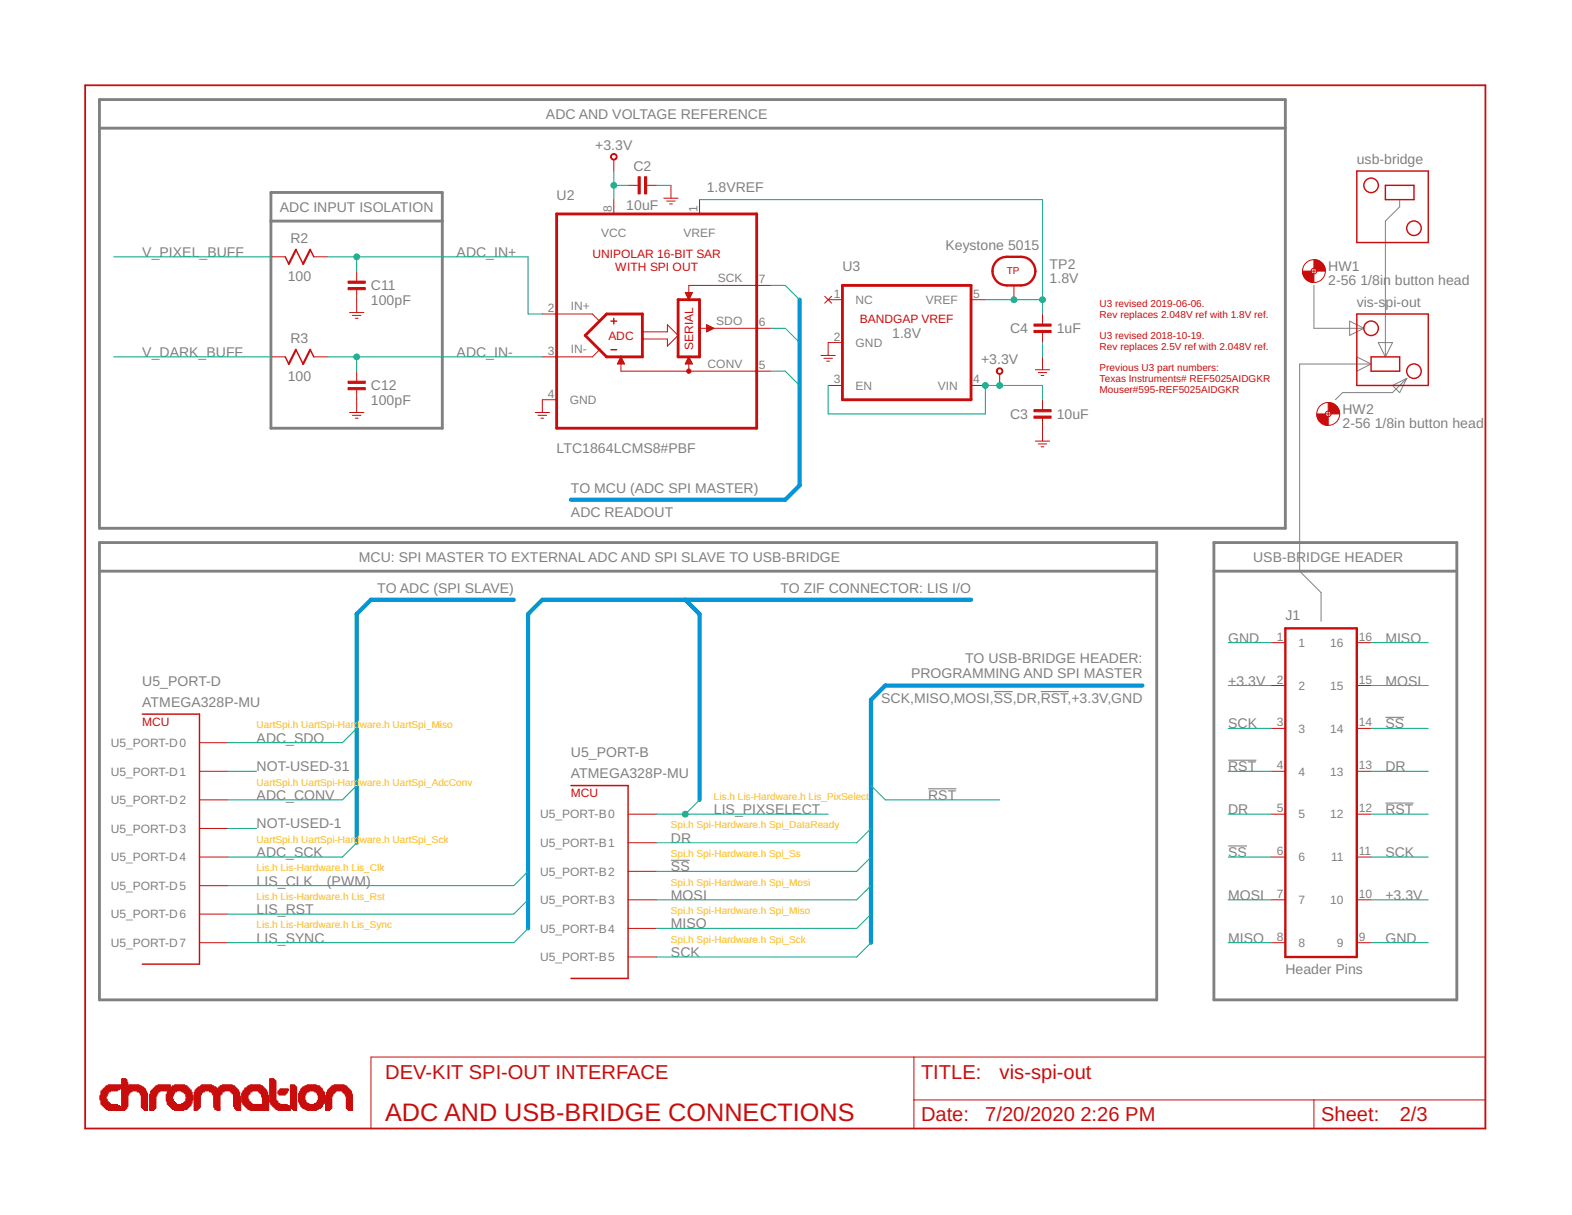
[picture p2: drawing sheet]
<svg xmlns="http://www.w3.org/2000/svg" width="279mm" height="216mm" viewBox="0 0 279 216" stroke-linecap="round" stroke-linejoin="round" font-family="sans-serif">
<path d="M17.7 17.7h210.8v76.2h-210.8zM17.7 22.8h210.8M48.2 34.2h30.4v41.9h-30.4zM48.2 39.3h30.4M17.7 96.4h187.9v81.3h-187.9zM215.8 96.4h43.1v81.3h-43.1zM17.7 101.5h187.9M215.8 101.5h43.1" fill="none" stroke="#808080" stroke-width=".51"/>
<path d="M248.8 35.5v1.2l-2.6 2.6v24.1M233.5 50.7v7.6h8.9M239.9 57.1l2.5 1.2-2.5 1.3zM241.2 63.4l2.5 1.3-2.5 1.3zM243.7 64.7h-12.7v36.8l3.8 3.8v5.1M245 60.9h2.5l-1.3 2.5zM247.5 68.5l2.5-1.3-1.2 2.6zM250 67.2l-2.5 2.6h-8.9l-1.3 1.2" fill="none" stroke="#808080" stroke-width=".18"/>
<path d="M176.6 122.9h3.4M185 122.9h5M218.3 135.1h5M246.2 127.5h3.4M119.3 152.9h3.3M165 140.2h5M218.3 150.3h3.3M246.2 142.7h5" fill="none" stroke="#808080" stroke-width=".19"/>
<path d="M15.1 15.2h248.9v185.3h-248.9z" fill="none" stroke="#c90d0c" stroke-width=".32"/>
<g fill="none" stroke="#c90d0c" stroke-width=".18">
<path d="M109.1 28.4v2M109.1 35.5v2.5M111.6 32.9h1.8M114.9 32.9h1.8M118 35.2h2.5M118.5 35.7h1.5M119 36.2h.5M119.3 32.9v2.3M124.3 35.5v2.5M48.2 45.6h2.5M55.8 45.6h2.5M62.1 55.5h2.6"/>
<path d="M62.6 56h1.6M63.1 56.6h.5M63.4 48.2v1.8M63.4 51.5v4M96.4 55.8h8.9l1.3 1.3M114.2 59h4.4v-1.3l1.9 1.9-1.9 1.9v-1.3h-4.4M121.8 52h1.3l-.7 1.3zM121.8 52h1.2M121.9 52.2h1.1M122 52.3h.9M122 52.4h.9M122.1 52.5h.7"/>
<path d="M122.1 52.7h.6M122.2 52.8h.5M122.3 52.9h.3M122.3 53h.2M122.4 53.1h.1M124.3 58.3h12.7M125.6 57.7l1.3 .6-1.3 .7zM125.6 58.9h.1M125.6 58.8h.3M125.6 58.7h.6M125.6 58.6h.8M125.6 58.4h1"/>
<path d="M125.6 58.2h1M125.6 58.1h.8M125.6 58h.6M125.6 57.8h.3M125.6 57.7h.1M137 50.7h-14.6v2.6M146.6 52.6l1.2 1.3M147.2 53.3h2.5M147.8 52.6l-1.2 1.3M172.6 53.3h2.5M180.2 50.7v2.6M185.3 55.8v1.8"/>
<path d="M185.3 59.1v1.8M233 48.2h1M233.5 47.7v1M48.2 63.4h2.5M55.8 63.4h2.5M62.1 73.3h2.6M62.6 73.8h1.6M63.1 74.3h.5M63.4 66v1.7M63.4 69.3v4M95.1 73.3h2.6M95.6 73.8h1.6"/>
<path d="M96.1 74.3h.5M98.9 71h-2.5v2.3M106.6 62.1l-1.3 1.3h-8.9M109.8 64.6h1.2M109.8 64.5h1.1M109.9 64.4h.9M109.9 64.2h.9M110 64.1h.7M110.1 64h.6M110.1 63.9h.5M110.2 63.8h.3M110.3 63.6h.2"/>
<path d="M110.3 63.5h.1M110.4 63.4v2.6h26.6M110.4 63.4l.6 1.3h-1.3zM121.8 64.6h1.2M121.9 64.5h1.1M122 64.4h.9M122 64.2h.9M122.1 64.1h.7M122.1 64h.6M122.2 63.9h.5M122.3 63.8h.3M122.3 63.6h.2"/>
<path d="M122.4 63.5h.1M122.4 64.7v1.3M122.4 63.4l.7 1.3h-1.3zM145.9 63.2h2.6M146.4 63.7h1.6M146.9 64.2h.5M147.2 68.5h2.5M149.7 60.9h-2.5v2.3M172.6 68.5h2.5M177.7 66.5v2M184 78.4h2.5M184 65.7h2.5"/>
<path d="M184.5 78.9h1.5M184.5 66.2h1.5M185 79.4h.5M185 66.7h.5M185.3 63.4v2.3M185.3 71v1.8M185.3 74.3v4.1M235.6 73.6h1M236.1 73v1.1M225.9 114.2h2.6M241.2 114.2h2.5M35.5 132h5"/>
<path d="M35.5 137.1h5M225.9 137.1h2.6M225.9 121.8h2.6M225.9 129.4h2.6M241.2 137.1h2.5M241.2 121.8h2.5M241.2 129.4h2.5M35.5 142.1h5M35.5 147.2h5M35.5 152.3h5M35.5 157.4h5M111.6 144.7h5.1"/>
<path d="M111.6 149.8h5.1M111.6 154.8h5.1M111.6 159.9h5.1M225.9 152.3h2.6M225.9 144.7h2.6M225.9 159.9h2.6M241.2 152.3h2.5M241.2 144.7h2.5M241.2 159.9h2.5M35.5 162.4h5M35.5 167.5h5M111.6 165h5.1"/>
<path d="M111.6 170.1h5.1M225.9 167.5h2.6M241.2 167.5h2.5M162.4 187.8v12.7h101.6v-12.7h-198.1v12.7M162.4 195.5h101.6M233.5 195.5v5"/>
<circle cx="233.5" cy="48.2" r="2.03"/>
<circle cx="233.5" cy="48.2" r=".51"/>
<circle cx="236.1" cy="73.6" r="2.03"/>
<circle cx="236.1" cy="73.6" r=".51"/>
</g>
<g fill="#c90d0c" stroke="#c90d0c" stroke-width=".18">
<path d="M19.2 197.2h3v.1h-3z"/>
<path d="M25.7 197.2h.5v.1h-.5z"/>
<path d="M26.6 197.2h.7v.1h-.7z"/>
<path d="M31 197.2h1.7v.1h-1.7z"/>
<path d="M34.5 197.2h.6v.1h-.6z"/>
<path d="M38.5 197.2h.6v.1h-.6z"/>
<path d="M42.1 197.2h.7v.1h-.7z"/>
<path d="M44.4 197.2h3.4v.1h-3.4z"/>
<path d="M49.4 197.2h2.2v.1h-2.2z"/>
<path d="M52.2 197.2h.5v.1h-.5z"/>
<path d="M54.6 197.2h1.6v.1h-1.6z"/>
<path d="M57.9 197.2h.7v.1h-.7z"/>
<path d="M61.9 197.2h.8v.1h-.8z"/>
<path d="M18.9 197h3.5v.2h-3.5z"/>
<path d="M25.5 197h.7v.2h-.7z"/>
<path d="M26.6 197h.9v.2h-.9z"/>
<path d="M30.6 197h2.6v.2h-2.6z"/>
<path d="M34.5 197h.7v.2h-.7z"/>
<path d="M38.2 197h.9v.2h-.9z"/>
<path d="M41.9 197h.9v.2h-.9z"/>
<path d="M44.1 197h3.7v.2h-3.7z"/>
<path d="M49 197h2.6v.2h-2.6z"/>
<path d="M52 197h.7v.2h-.7z"/>
<path d="M54.2 197h2.4v.2h-2.4z"/>
<path d="M57.9 197h.9v.2h-.9z"/>
<path d="M61.7 197h1v.2h-1z"/>
<path d="M18.7 196.8h2.7v.2h-2.7z"/>
<path d="M21.6 196.8h1v.2h-1z"/>
<path d="M25.3 196.8h.9v.2h-.9z"/>
<path d="M26.6 196.8h1.1v.2h-1.1z"/>
<path d="M30.5 196.8h2.9v.2h-2.9z"/>
<path d="M34.5 196.8h.9v.2h-.9z"/>
<path d="M38.2 196.8h.9v.2h-.9z"/>
<path d="M41.7 196.8h1.1v.2h-1.1z"/>
<path d="M43.9 196.8h3.9v.2h-3.9z"/>
<path d="M48.9 196.8h2.7v.2h-2.7z"/>
<path d="M51.8 196.8h.9v.2h-.9z"/>
<path d="M53.8 196.8h3.2v.2h-3.2z"/>
<path d="M57.9 196.8h1.1v.2h-1.1z"/>
<path d="M61.6 196.8h1.1v.2h-1.1z"/>
<path d="M18.5 196.6h3v.2h-3z"/>
<path d="M21.6 196.6h1v.2h-1z"/>
<path d="M25.1 196.6h1.1v.2h-1.1z"/>
<path d="M26.6 196.6h1.1v.2h-1.1z"/>
<path d="M30.3 196.6h3.3v.2h-3.3z"/>
<path d="M34.5 196.6h1.1v.2h-1.1z"/>
<path d="M38 196.6h1.1v.2h-1.1z"/>
<path d="M41.7 196.6h1.1v.2h-1.1z"/>
<path d="M43.7 196.6h4.1v.2h-4.1z"/>
<path d="M48.7 196.6h4v.2h-4z"/>
<path d="M53.6 196.6h3.5v.2h-3.5z"/>
<path d="M57.9 196.6h1.1v.2h-1.1z"/>
<path d="M61.6 196.6h1.1v.2h-1.1z"/>
<path d="M18.3 196.4h3v.2h-3z"/>
<path d="M21.6 196.4h1.1v.2h-1.1z"/>
<path d="M25.1 196.4h1.1v.2h-1.1z"/>
<path d="M26.6 196.4h1.1v.2h-1.1z"/>
<path d="M30.1 196.4h3.7v.2h-3.7z"/>
<path d="M34.5 196.4h1.1v.2h-1.1z"/>
<path d="M38 196.4h1.1v.2h-1.1z"/>
<path d="M41.5 196.4h1.3v.2h-1.3z"/>
<path d="M43.5 196.4h4.3v.2h-4.3z"/>
<path d="M48.5 196.4h2.9v.2h-2.9z"/>
<path d="M51.6 196.4h1.1v.2h-1.1z"/>
<path d="M53.5 196.4h3.8v.2h-3.8z"/>
<path d="M57.9 196.4h1.1v.2h-1.1z"/>
<path d="M61.6 196.4h1.1v.2h-1.1z"/>
<path d="M18.1 196.3h2.8v.1h-2.8z"/>
<path d="M21.6 196.3h1.1v.1h-1.1z"/>
<path d="M25.1 196.3h1.1v.1h-1.1z"/>
<path d="M26.6 196.3h1.1v.1h-1.1z"/>
<path d="M29.9 196.3h4.1v.1h-4.1z"/>
<path d="M34.5 196.3h1.1v.1h-1.1z"/>
<path d="M38 196.3h1.1v.1h-1.1z"/>
<path d="M41.5 196.3h1.3v.1h-1.3z"/>
<path d="M43.3 196.3h4.5v.1h-4.5z"/>
<path d="M48.3 196.3h2.8v.1h-2.8z"/>
<path d="M51.6 196.3h1.1v.1h-1.1z"/>
<path d="M53.5 196.3h3.8v.1h-3.8z"/>
<path d="M57.9 196.3h1.1v.1h-1.1z"/>
<path d="M61.6 196.3h1.1v.1h-1.1z"/>
<path d="M17.9 196.1h1.7v.1h-1.7z"/>
<path d="M21.6 196.1h1.1v.1h-1.1z"/>
<path d="M25.1 196.1h1.1v.1h-1.1z"/>
<path d="M26.6 196.1h1.1v.1h-1.1z"/>
<path d="M29.7 196.1h1.7v.1h-1.7z"/>
<path d="M32.3 196.1h1.7v.1h-1.7z"/>
<path d="M34.5 196.1h1.1v.1h-1.1z"/>
<path d="M38 196.1h1.1v.1h-1.1z"/>
<path d="M41.5 196.1h1.3v.1h-1.3z"/>
<path d="M43.2 196.1h1.6v.1h-1.6z"/>
<path d="M46.7 196.1h1.1v.1h-1.1z"/>
<path d="M48.1 196.1h1.7v.1h-1.7z"/>
<path d="M51.6 196.1h1.1v.1h-1.1z"/>
<path d="M53.3 196.1h1.6v.1h-1.6z"/>
<path d="M55.9 196.1h1.6v.1h-1.6z"/>
<path d="M57.9 196.1h1.1v.1h-1.1z"/>
<path d="M61.6 196.1h1.1v.1h-1.1z"/>
<path d="M17.9 195.9h1.5v.1h-1.5z"/>
<path d="M21.6 195.9h1.1v.1h-1.1z"/>
<path d="M25.1 195.9h1.1v.1h-1.1z"/>
<path d="M26.6 195.9h1.1v.1h-1.1z"/>
<path d="M29.7 195.9h1.5v.1h-1.5z"/>
<path d="M32.7 195.9h1.4v.1h-1.4z"/>
<path d="M34.5 195.9h1.1v.1h-1.1z"/>
<path d="M38 195.9h1.1v.1h-1.1z"/>
<path d="M41.5 195.9h1.3v.1h-1.3z"/>
<path d="M43.1 195.9h1.5v.1h-1.5z"/>
<path d="M46.7 195.9h1.1v.1h-1.1z"/>
<path d="M48.1 195.9h1.3v.1h-1.3z"/>
<path d="M51.6 195.9h1.1v.1h-1.1z"/>
<path d="M53.3 195.9h1.2v.1h-1.2z"/>
<path d="M56.2 195.9h1.5v.1h-1.5z"/>
<path d="M57.9 195.9h1.1v.1h-1.1z"/>
<path d="M61.6 195.9h1.1v.1h-1.1z"/>
<path d="M17.9 195.7h1.3v.2h-1.3z"/>
<path d="M21.6 195.7h1.1v.2h-1.1z"/>
<path d="M25.1 195.7h1.1v.2h-1.1z"/>
<path d="M26.6 195.7h1.1v.2h-1.1z"/>
<path d="M29.7 195.7h1.3v.2h-1.3z"/>
<path d="M32.9 195.7h1.2v.2h-1.2z"/>
<path d="M34.5 195.7h1.1v.2h-1.1z"/>
<path d="M38 195.7h1.1v.2h-1.1z"/>
<path d="M41.5 195.7h1.3v.2h-1.3z"/>
<path d="M43 195.7h1.4v.2h-1.4z"/>
<path d="M46.7 195.7h1.1v.2h-1.1z"/>
<path d="M47.9 195.7h1.5v.2h-1.5z"/>
<path d="M51.6 195.7h1.1v.2h-1.1z"/>
<path d="M53.1 195.7h1.3v.2h-1.3z"/>
<path d="M56.4 195.7h1.3v.2h-1.3z"/>
<path d="M57.9 195.7h1.1v.2h-1.1z"/>
<path d="M61.6 195.7h1.1v.2h-1.1z"/>
<path d="M17.9 195.5h1.1v.2h-1.1z"/>
<path d="M21.6 195.5h1.1v.2h-1.1z"/>
<path d="M25.1 195.5h1.1v.2h-1.1z"/>
<path d="M26.6 195.5h1.1v.2h-1.1z"/>
<path d="M29.5 195.5h1.3v.2h-1.3z"/>
<path d="M33 195.5h1.1v.2h-1.1z"/>
<path d="M34.5 195.5h1.1v.2h-1.1z"/>
<path d="M38 195.5h1.1v.2h-1.1z"/>
<path d="M41.5 195.5h1.3v.2h-1.3z"/>
<path d="M43 195.5h1.2v.2h-1.2z"/>
<path d="M46.7 195.5h1.1v.2h-1.1z"/>
<path d="M47.9 195.5h1.3v.2h-1.3z"/>
<path d="M51.6 195.5h1.1v.2h-1.1z"/>
<path d="M53.1 195.5h1.3v.2h-1.3z"/>
<path d="M56.4 195.5h1.3v.2h-1.3z"/>
<path d="M57.9 195.5h1.1v.2h-1.1z"/>
<path d="M61.6 195.5h1.1v.2h-1.1z"/>
<path d="M17.8 195.3h1.2v.2h-1.2z"/>
<path d="M21.6 195.3h1.1v.2h-1.1z"/>
<path d="M25.1 195.3h1.1v.2h-1.1z"/>
<path d="M26.6 195.3h1.1v.2h-1.1z"/>
<path d="M29.5 195.3h1.3v.2h-1.3z"/>
<path d="M33 195.3h1.3v.2h-1.3z"/>
<path d="M34.5 195.3h1.1v.2h-1.1z"/>
<path d="M38 195.3h1.1v.2h-1.1z"/>
<path d="M41.5 195.3h1.3v.2h-1.3z"/>
<path d="M43 195.3h1.2v.2h-1.2z"/>
<path d="M46.7 195.3h1.1v.2h-1.1z"/>
<path d="M47.9 195.3h1.1v.2h-1.1z"/>
<path d="M51.6 195.3h1.1v.2h-1.1z"/>
<path d="M53.1 195.3h1.1v.2h-1.1z"/>
<path d="M56.6 195.3h1.1v.2h-1.1z"/>
<path d="M57.9 195.3h1.1v.2h-1.1z"/>
<path d="M61.6 195.3h1.1v.2h-1.1z"/>
<path d="M17.8 195.2h1.1v.1h-1.1z"/>
<path d="M21.6 195.2h1.1v.1h-1.1z"/>
<path d="M25.1 195.2h1.1v.1h-1.1z"/>
<path d="M26.6 195.2h1.1v.1h-1.1z"/>
<path d="M29.5 195.2h1.1v.1h-1.1z"/>
<path d="M33 195.2h1.3v.1h-1.3z"/>
<path d="M34.5 195.2h1.1v.1h-1.1z"/>
<path d="M38 195.2h1.1v.1h-1.1z"/>
<path d="M41.5 195.2h1.3v.1h-1.3z"/>
<path d="M43 195.2h1.1v.1h-1.1z"/>
<path d="M46.7 195.2h1.1v.1h-1.1z"/>
<path d="M47.9 195.2h1.1v.1h-1.1z"/>
<path d="M51.6 195.2h1.1v.1h-1.1z"/>
<path d="M53.1 195.2h1.1v.1h-1.1z"/>
<path d="M56.6 195.2h1.1v.1h-1.1z"/>
<path d="M57.9 195.2h1.1v.1h-1.1z"/>
<path d="M61.6 195.2h1.1v.1h-1.1z"/>
<path d="M17.8 195h1.1v.1h-1.1z"/>
<path d="M21.6 195h1.1v.1h-1.1z"/>
<path d="M25.1 195h1.1v.1h-1.1z"/>
<path d="M26.6 195h1.1v.1h-1.1z"/>
<path d="M29.5 195h1.1v.1h-1.1z"/>
<path d="M33.2 195h1.1v.1h-1.1z"/>
<path d="M34.5 195h1.1v.1h-1.1z"/>
<path d="M38 195h1.1v.1h-1.1z"/>
<path d="M41.5 195h1.3v.1h-1.3z"/>
<path d="M43 195h1.1v.1h-1.1z"/>
<path d="M46.7 195h1.1v.1h-1.1z"/>
<path d="M47.9 195h1.1v.1h-1.1z"/>
<path d="M51.6 195h1.1v.1h-1.1z"/>
<path d="M53.1 195h1.1v.1h-1.1z"/>
<path d="M56.6 195h1.1v.1h-1.1z"/>
<path d="M57.9 195h1.1v.1h-1.1z"/>
<path d="M61.6 195h1.1v.1h-1.1z"/>
<path d="M17.8 194.8h1.1v.1h-1.1z"/>
<path d="M21.6 194.8h1.1v.1h-1.1z"/>
<path d="M25.1 194.8h1.1v.1h-1.1z"/>
<path d="M26.6 194.8h1.1v.1h-1.1z"/>
<path d="M29.5 194.8h1.1v.1h-1.1z"/>
<path d="M33 194.8h1.3v.1h-1.3z"/>
<path d="M34.5 194.8h1.1v.1h-1.1z"/>
<path d="M38 194.8h1.1v.1h-1.1z"/>
<path d="M41.5 194.8h1.3v.1h-1.3z"/>
<path d="M43 194.8h1.1v.1h-1.1z"/>
<path d="M46.5 194.8h1.3v.1h-1.3z"/>
<path d="M47.9 194.8h1.1v.1h-1.1z"/>
<path d="M51.6 194.8h1.1v.1h-1.1z"/>
<path d="M53.1 194.8h1.1v.1h-1.1z"/>
<path d="M56.6 194.8h1.1v.1h-1.1z"/>
<path d="M57.9 194.8h1.1v.1h-1.1z"/>
<path d="M61.6 194.8h1.1v.1h-1.1z"/>
<path d="M17.8 194.6h1.2v.2h-1.2z"/>
<path d="M21.6 194.6h1.1v.2h-1.1z"/>
<path d="M25.1 194.6h1.1v.2h-1.1z"/>
<path d="M26.6 194.6h1.3v.2h-1.3z"/>
<path d="M29.5 194.6h1.3v.2h-1.3z"/>
<path d="M33 194.6h1.3v.2h-1.3z"/>
<path d="M34.5 194.6h1.1v.2h-1.1z"/>
<path d="M38 194.6h1.1v.2h-1.1z"/>
<path d="M41.5 194.6h1.1v.2h-1.1z"/>
<path d="M43 194.6h1.1v.2h-1.1z"/>
<path d="M46.5 194.6h1.3v.2h-1.3z"/>
<path d="M47.9 194.6h1.1v.2h-1.1z"/>
<path d="M51.6 194.6h1.1v.2h-1.1z"/>
<path d="M53.1 194.6h1.1v.2h-1.1z"/>
<path d="M56.6 194.6h1.1v.2h-1.1z"/>
<path d="M57.9 194.6h1.2v.2h-1.2z"/>
<path d="M61.4 194.6h1.3v.2h-1.3z"/>
<path d="M17.9 194.4h1.1v.2h-1.1z"/>
<path d="M21.6 194.4h1.3v.2h-1.3z"/>
<path d="M25 194.4h1.2v.2h-1.2z"/>
<path d="M26.6 194.4h1.3v.2h-1.3z"/>
<path d="M29.5 194.4h1.3v.2h-1.3z"/>
<path d="M33 194.4h1.1v.2h-1.1z"/>
<path d="M34.5 194.4h1.3v.2h-1.3z"/>
<path d="M37.8 194.4h1.5v.2h-1.5z"/>
<path d="M41.5 194.4h1.1v.2h-1.1z"/>
<path d="M43 194.4h1.2v.2h-1.2z"/>
<path d="M46.5 194.4h1.1v.2h-1.1z"/>
<path d="M47.9 194.4h1.1v.2h-1.1z"/>
<path d="M49.6 194.4h1.1v.2h-1.1z"/>
<path d="M51.6 194.4h1.1v.2h-1.1z"/>
<path d="M53.1 194.4h1.3v.2h-1.3z"/>
<path d="M56.4 194.4h1.3v.2h-1.3z"/>
<path d="M58.1 194.4h1.1v.2h-1.1z"/>
<path d="M61.4 194.4h1.3v.2h-1.3z"/>
<path d="M17.9 194.2h1.3v.2h-1.3z"/>
<path d="M21.6 194.2h1.3v.2h-1.3z"/>
<path d="M25 194.2h1.2v.2h-1.2z"/>
<path d="M26.8 194.2h1.3v.2h-1.3z"/>
<path d="M29.7 194.2h1.3v.2h-1.3z"/>
<path d="M32.9 194.2h1.2v.2h-1.2z"/>
<path d="M34.5 194.2h1.3v.2h-1.3z"/>
<path d="M37.8 194.2h1.7v.2h-1.7z"/>
<path d="M41.3 194.2h1.3v.2h-1.3z"/>
<path d="M43 194.2h1.4v.2h-1.4z"/>
<path d="M46.3 194.2h1.3v.2h-1.3z"/>
<path d="M47.9 194.2h1.1v.2h-1.1z"/>
<path d="M49.4 194.2h1.5v.2h-1.5z"/>
<path d="M51.6 194.2h1.1v.2h-1.1z"/>
<path d="M53.1 194.2h1.3v.2h-1.3z"/>
<path d="M56.4 194.2h1.3v.2h-1.3z"/>
<path d="M58.1 194.2h1.2v.2h-1.2z"/>
<path d="M61.2 194.2h1.3v.2h-1.3z"/>
<path d="M17.9 194.1h1.3v.1h-1.3z"/>
<path d="M21.6 194.1h1.5v.1h-1.5z"/>
<path d="M24.8 194.1h1.2v.1h-1.2z"/>
<path d="M26.8 194.1h1.3v.1h-1.3z"/>
<path d="M29.7 194.1h1.3v.1h-1.3z"/>
<path d="M32.7 194.1h1.4v.1h-1.4z"/>
<path d="M34.5 194.1h1.5v.1h-1.5z"/>
<path d="M37.6 194.1h1.9v.1h-1.9z"/>
<path d="M41.1 194.1h1.5v.1h-1.5z"/>
<path d="M43.2 194.1h1.2v.1h-1.2z"/>
<path d="M46.1 194.1h1.5v.1h-1.5z"/>
<path d="M47.9 194.1h1.1v.1h-1.1z"/>
<path d="M49.4 194.1h1.7v.1h-1.7z"/>
<path d="M51.6 194.1h1.1v.1h-1.1z"/>
<path d="M53.3 194.1h1.2v.1h-1.2z"/>
<path d="M56.2 194.1h1.5v.1h-1.5z"/>
<path d="M58 194.1h1.5v.1h-1.5z"/>
<path d="M61 194.1h1.5v.1h-1.5z"/>
<path d="M17.9 193.9h1.7v.1h-1.7z"/>
<path d="M21.6 193.9h1.9v.1h-1.9z"/>
<path d="M24.4 193.9h1.6v.1h-1.6z"/>
<path d="M26.8 193.9h1.6v.1h-1.6z"/>
<path d="M29.7 193.9h1.7v.1h-1.7z"/>
<path d="M32.3 193.9h1.7v.1h-1.7z"/>
<path d="M34.7 193.9h1.6v.1h-1.6z"/>
<path d="M37.3 193.9h2.5v.1h-2.5z"/>
<path d="M40.9 193.9h1.5v.1h-1.5z"/>
<path d="M43.2 193.9h1.6v.1h-1.6z"/>
<path d="M45.9 193.9h1.5v.1h-1.5z"/>
<path d="M47.9 193.9h1.1v.1h-1.1z"/>
<path d="M49.4 193.9h1.7v.1h-1.7z"/>
<path d="M51.6 193.9h1.1v.1h-1.1z"/>
<path d="M53.3 193.9h1.6v.1h-1.6z"/>
<path d="M55.9 193.9h1.6v.1h-1.6z"/>
<path d="M58.2 193.9h1.5v.1h-1.5z"/>
<path d="M60.8 193.9h1.7v.1h-1.7z"/>
<path d="M18.1 193.7h2.8v.1h-2.8z"/>
<path d="M21.6 193.7h4.3v.1h-4.3z"/>
<path d="M27 193.7h2.7v.1h-2.7z"/>
<path d="M29.9 193.7h4.1v.1h-4.1z"/>
<path d="M34.7 193.7h7.7v.1h-7.7z"/>
<path d="M43.3 193.7h4.1v.1h-4.1z"/>
<path d="M47.9 193.7h1.1v.1h-1.1z"/>
<path d="M49.6 193.7h1.6v.1h-1.6z"/>
<path d="M51.6 193.7h1.1v.1h-1.1z"/>
<path d="M53.5 193.7h3.8v.1h-3.8z"/>
<path d="M58.2 193.7h4.1v.1h-4.1z"/>
<path d="M18.3 193.5h3v.2h-3z"/>
<path d="M21.6 193.5h4.3v.2h-4.3z"/>
<path d="M27.2 193.5h6.6v.2h-6.6z"/>
<path d="M34.9 193.5h7.3v.2h-7.3z"/>
<path d="M43.5 193.5h3.7v.2h-3.7z"/>
<path d="M47.9 193.5h1.1v.2h-1.1z"/>
<path d="M49.8 193.5h1.4v.2h-1.4z"/>
<path d="M51.6 193.5h1.1v.2h-1.1z"/>
<path d="M53.5 193.5h3.8v.2h-3.8z"/>
<path d="M58.4 193.5h3.7v.2h-3.7z"/>
<path d="M18.5 193.3h3v.2h-3z"/>
<path d="M21.6 193.3h4.1v.2h-4.1z"/>
<path d="M27.3 193.3h6.3v.2h-6.3z"/>
<path d="M35.1 193.3h3.5v.2h-3.5z"/>
<path d="M38.7 193.3h3.3v.2h-3.3z"/>
<path d="M43.5 193.3h3.5v.2h-3.5z"/>
<path d="M47.9 193.3h1.1v.2h-1.1z"/>
<path d="M51.6 193.3h1.1v.2h-1.1z"/>
<path d="M53.6 193.3h3.5v.2h-3.5z"/>
<path d="M58.6 193.3h3.3v.2h-3.3z"/>
<path d="M18.7 193.1h2.7v.2h-2.7z"/>
<path d="M21.6 193.1h3.9v.2h-3.9z"/>
<path d="M27.5 193.1h2.8v.2h-2.8z"/>
<path d="M30.5 193.1h2.9v.2h-2.9z"/>
<path d="M35.2 193.1h3.2v.2h-3.2z"/>
<path d="M38.9 193.1h3v.2h-3z"/>
<path d="M43.9 193.1h2.9v.2h-2.9z"/>
<path d="M47.9 193.1h1.1v.2h-1.1z"/>
<path d="M51.6 193.1h1.1v.2h-1.1z"/>
<path d="M53.8 193.1h3.2v.2h-3.2z"/>
<path d="M58.8 193.1h2.9v.2h-2.9z"/>
<path d="M18.9 192.9h2.5v.2h-2.5z"/>
<path d="M21.6 192.9h3.5v.2h-3.5z"/>
<path d="M27.7 192.9h2.6v.2h-2.6z"/>
<path d="M30.6 192.9h2.6v.2h-2.6z"/>
<path d="M35.6 192.9h2.4v.2h-2.4z"/>
<path d="M39.1 192.9h2.6v.2h-2.6z"/>
<path d="M44.1 192.9h2.6v.2h-2.6z"/>
<path d="M47.9 192.9h1.1v.2h-1.1z"/>
<path d="M51.6 192.9h.9v.2h-.9z"/>
<path d="M54.2 192.9h2.6v.2h-2.6z"/>
<path d="M59 192.9h2.6v.2h-2.6z"/>
<path d="M19.2 192.8h3.5v.1h-3.5z"/>
<path d="M22.9 192.8h1.8v.1h-1.8z"/>
<path d="M28.1 192.8h2.2v.1h-2.2z"/>
<path d="M31 192.8h1.9v.1h-1.9z"/>
<path d="M35.8 192.8h1.8v.1h-1.8z"/>
<path d="M39.5 192.8h1.8v.1h-1.8z"/>
<path d="M44.4 192.8h1.9v.1h-1.9z"/>
<path d="M47.9 192.8h1.1v.1h-1.1z"/>
<path d="M51.6 192.8h.7v.1h-.7z"/>
<path d="M54.6 192.8h1.6v.1h-1.6z"/>
<path d="M59.4 192.8h1.8v.1h-1.8z"/>
<path d="M21.6 192.6h1.1v.1h-1.1z"/>
<path d="M47.9 192.6h1.1v.1h-1.1z"/>
<path d="M21.6 192.4h1.1v.2h-1.1z"/>
<path d="M47.9 192.4h1.1v.2h-1.1z"/>
<path d="M21.6 192.2h1v.2h-1z"/>
<path d="M47.9 192.2h1.1v.2h-1.1z"/>
<path d="M21.6 192h1v.2h-1z"/>
<path d="M47.9 192h1.1v.2h-1.1z"/>
<path d="M21.6 191.8h1v.2h-1z"/>
<path d="M47.9 191.8h1v.2h-1z"/>
<path d="M21.6 191.7h.8v.1h-.8z"/>
<path d="M47.9 191.7h.8v.1h-.8z"/>
<path d="M113.4 31.4h.4v3.1h-.4z"/>
<path d="M114.6 31.4h.3v3.1h-.3z"/>
<path d="M61.9 51.1h3v.4h-3z"/>
<path d="M61.9 50h3v.3h-3z"/>
<path d="M61.9 68.9h3v.4h-3z"/>
<path d="M61.9 67.7h3v.4h-3z"/>
<path d="M183.8 73.9h3v.4h-3z"/>
<path d="M183.8 72.8h3v.4h-3z"/>
<path d="M183.8 57.6h3v.4h-3z"/>
<path d="M183.8 58.7h3v.4h-3z"/>
</g>
<path d="M98.9 38h35.6v38.1h-35.6zM104 59.6l3.8-3.8h6.4v7.6h-6.4zM120.5 53.3h3.8v10.1h-3.8zM149.7 50.7h22.9v20.3h-22.9z" fill="none" stroke="#c90d0c" stroke-width=".51"/>
<g fill="none" stroke="#c90d0c" stroke-width=".25">
<path d="M241.2 30.4h12.7v12.7h-12.7zM246.2 32.9h5.1v2.6h-5.1zM50.7 45.6l.6 1.3M52.6 44.4l1.3 2.5M55.1 44.4l.7 1.2M108.6 57.1h1M109.1 56.6v1M241.2 55.8h12.7v12.7h-12.7zM50.7 63.4l.6 1.3M52.6 62.1l1.3 2.6M55.1 62.1l.7 1.3M108.6 62.1h1"/>
<path d="M243.7 63.4h5.1v2.6h-5.1zM25.3 126.9h10.2v44.4h-10.2M101.5 139.6h10.1v34.3h-10.1"/>
<circle cx="243.7" cy="32.9" r="1.29"/>
<circle cx="243.7" cy="58.3" r="1.29"/>
<circle cx="251.3" cy="40.6" r="1.29"/>
<circle cx="251.3" cy="66" r="1.29"/>
</g>
<g fill="#c90d0c" stroke="#c90d0c" stroke-width=".18">
<path d="M177.2 65.5a.58 .58 0 0 1 1 .1 .58 .58 0 0 1-.4 .9 .58 .58 0 0 1-.7-.5h.1a.42 .42 0 0 1 .6-.5 .42 .42 0 0 1 .2 .7 .42 .42 0 0 1-.7-.1l-.1-.1h-.1z" fill-rule="evenodd"/>
<path d="M108.7 27.5a.58 .58 0 0 1 .9 .1 .58 .58 0 0 1-.3 .8 .58 .58 0 0 1-.8-.5h.2a.44 .44 0 0 1 .6-.4 .44 .44 0 0 1 .1 .7 .44 .44 0 0 1-.7-.2v-.1h-.2z" fill-rule="evenodd"/>
<path d="M233.5 46.1a2 2 0 0 1 2.1 2.1h-1.6l-.2-.4-.3-.1z" fill-rule="evenodd"/>
<path d="M231.5 48.2h1.5l.1 .3 .4 .2v1.5a2.04 2.04 0 0 1-2-2z" fill-rule="evenodd"/>
<path d="M236.1 71.5a2 2 0 0 1 2 2.1h-1.5l-.2-.4-.3-.2z" fill-rule="evenodd"/>
<path d="M234 73.6h1.6l.1 .3 .4 .2v1.5a2 2 0 0 1-2.1-2z" fill-rule="evenodd"/>
<circle cx="122.4" cy="66" r=".38"/>
</g>
<path d="M52.6 44.4l-1.3 2.5M55.1 44.4l-1.2 2.5M52.6 62.1l-1.3 2.6M55.1 62.1l-1.2 2.6" fill="none" stroke="#c90d0c" stroke-width=".38"/>
<path d="M177.3 46.2a2.58 2.58 0 0 1 1.6-.6h2.6a2.54 2.54 0 0 1 2.5 2.6 2.54 2.54 0 0 1-2.5 2.5h-2.6a2.55 2.55 0 0 1-2.3-1.7 2.55 2.55 0 0 1 .7-2.8zM228.5 111.7h12.7v58.4h-12.7z" fill="none" stroke="#c90d0c" stroke-width=".42"/>
<path d="M142.1 53.3v33l-2.5 2.5h-38.1M91.3 106.6h-25.4l-2.5 2.5v40.7M121.8 106.6l2.5 2.5v33M172.6 106.6h-76.2l-2.5 2.5v55.9M203.1 121.8h-45.7l-2.6 2.6v43.1" fill="none" stroke="#0696d7" stroke-width=".76"/>
<g fill="none" stroke="#0dab76" stroke-width=".18">
<path d="M109.1 32.9h2.5M109.1 30.4v5.1M116.7 32.9h2.6M124.3 35.5h61v20.3M20.2 45.6h28M58.3 45.6h35.6v10.2h2.5M63.4 45.6v2.6M137 58.3h2.6l2.5 2.6M137 50.7h2.6l2.5 2.6M175.1 53.3h10.2M20.2 63.4h28M58.3 63.4h38.1"/>
<path d="M63.4 63.4v2.6M137 66h2.6l2.5 2.5M147.2 68.5v5.1h27.9v-5.1h10.2v2.5M185.3 60.9v2.5M218.3 114.2h7.6M243.7 114.2h10.2M40.5 137.1h5.1M63.4 129.4l-2.5 2.6h-20.4M63.4 139.6l-2.5 2.5h-20.4M154.8 139.6l2.6 2.5h20.3M218.3 121.8h7.6M218.3 129.4h7.6"/>
<path d="M218.3 137.1h7.6M243.7 121.8h10.2M243.7 129.4h10.2M243.7 137.1h10.2M40.5 147.2h5.1M63.4 149.8l-2.5 2.5h-20.4M93.9 154.8l-2.6 2.6h-50.8M93.9 159.9l-2.6 2.5h-50.8M116.7 144.7h30.5M124.3 142.1l-2.5 2.6M154.8 157.4l-2.5 2.5h-35.6M154.8 147.2l-2.5 2.6h-35.6"/>
<path d="M154.8 152.3l-2.5 2.5h-35.6M218.3 159.9h7.6M218.3 152.3h7.6M218.3 144.7h7.6M243.7 159.9h10.2M243.7 152.3h10.2M243.7 144.7h10.2M93.9 165l-2.6 2.5h-50.8M154.8 167.5l-2.5 2.6h-35.6M154.8 162.4l-2.5 2.6h-35.6M218.3 167.5h7.6M243.7 167.5h10.2"/>
</g>
<g fill="#0dab76" stroke="#0dab76" stroke-width=".18">
<circle cx="177.7" cy="68.5" r=".51"/>
<circle cx="175.1" cy="68.5" r=".51"/>
<circle cx="109.1" cy="32.9" r=".51"/>
<circle cx="63.4" cy="45.6" r=".51"/>
<circle cx="63.4" cy="63.4" r=".51"/>
<circle cx="185.3" cy="53.3" r=".51"/>
<circle cx="180.2" cy="53.3" r=".51"/>
<circle cx="121.8" cy="144.7" r=".51"/>
</g>
<text font-size="4.5" fill="#c90d0c" x="68.5" y="199.3">ADC AND USB-BRIDGE CONNECTIONS</text>
<g font-size="3.6" fill="#c90d0c">
<text x="68.5" y="191.6">DEV-KIT SPI-OUT INTERFACE</text>
<text x="163.7" y="191.6">TITLE:</text>
<text x="177.7" y="191.6">vis-spi-out</text>
<text x="163.7" y="199.3">Date:</text>
<text x="175.1" y="199.3">7/20/2020</text>
<text x="192" y="199.3">2:26 PM</text>
<text x="234.8" y="199.3">Sheet:</text>
<text x="248.8" y="199.3">2/3</text>
</g>
<g font-size="2.5" fill="#808080">
<text x="97" y="21.1">ADC AND VOLTAGE REFERENCE</text>
<text x="105.8" y="26.6">+3.3V</text>
<text x="241.2" y="29.1">usb-bridge</text>
<text x="98.9" y="35.5">U2</text>
<text x="112.6" y="30.4">C2</text>
<text x="125.6" y="34.2">1.8VREF</text>
<text x="49.7" y="37.6">ADC INPUT ISOLATION</text>
<text x="111.3" y="37.3">10uF</text>
<text x="25.3" y="45.6">V_PIXEL_BUFF</text>
<text x="51.6" y="43.1">R2</text>
<text x="81.2" y="45.6">ADC_IN+</text>
<text x="168.1" y="44.4">Keystone 5015</text>
<text x="186.6" y="47.8">TP2</text>
<text x="51.1" y="49.9">100</text>
<text x="65.9" y="51.6">C11</text>
<text x="149.7" y="48.2">U3</text>
<text x="186.6" y="50.3">1.8V</text>
<text x="236.1" y="50.7">2-56</text>
<text x="236.1" y="48.2">HW1</text>
<text x="241.8" y="50.7">1/8in button head</text>
<text x="65.9" y="54.1">100pF</text>
<text x="179.5" y="59.2">C4</text>
<text x="187.8" y="59.2">1uF</text>
<text x="241.2" y="54.5">vis-s</text>
<text x="246.3" y="54.5">pi-out</text>
<text x="25.3" y="63.4">V_DARK_BUFF</text>
<text x="51.6" y="60.9">R3</text>
<text x="81.2" y="63.4">ADC_IN-</text>
<text x="158.6" y="60.1">1.8V</text>
<text x="174.4" y="64.7">+3.3V</text>
<text x="51.1" y="67.7">100</text>
<text x="65.9" y="71.9">100pF</text>
<text x="65.9" y="69.4">C12</text>
<text x="179.5" y="74.5">C3</text>
<text x="187.8" y="74.5">10uF</text>
<text x="238.6" y="76.1">2-56</text>
<text x="238.6" y="73.6">HW2</text>
<text x="244.3" y="76.1">1/8in button head</text>
<text x="98.9" y="80.4">LTC1864LCMS8#PBF</text>
<text x="101.5" y="87.5">TO MCU (ADC SPI MASTER)</text>
<text x="101.5" y="91.8">ADC READOUT</text>
<text x="63.8" y="99.8">MCU: SPI MASTER TO EXTERNAL ADC AND SPI SLAVE TO USB-BRIDGE</text>
<text x="222.7" y="99.8">USB-BRIDGE HEADER</text>
<text x="67.1" y="105.3">TO ADC (SPI SLAVE)</text>
<text x="138.7" y="105.3">TO ZIF CONNECTOR: LIS I/O</text>
<text x="228.5" y="110.3">J1</text>
<text x="171.5" y="117.9">TO USB-BRIDGE HEADER:</text>
<text x="218.3" y="114.2">GND</text>
<text x="246.2" y="114.2">MISO</text>
<text x="25.3" y="125.6">ATMEGA328P-MU</text>
<text x="25.3" y="121.8">U5_PORT-D</text>
<text x="156.6" y="124.9">SCK,MISO,MOSI,SS,DR,RST,+3.3V,GND</text>
<text x="161.9" y="120.5">PROGRAMMING AND SPI MASTER</text>
<text x="218.3" y="121.8">+3.3V</text>
<text x="246.2" y="121.8">MOSI</text>
<text x="45.6" y="132">ADC_SDO</text>
<text x="218.3" y="129.4">SCK</text>
<text x="246.2" y="129.4">SS</text>
<text x="45.6" y="137">NOT-USED-31</text>
<text x="101.5" y="134.5">U5_PORT-B</text>
<text x="218.3" y="137">RST</text>
<text x="246.2" y="137">DR</text>
<text x="45.6" y="142.1">ADC_CONV</text>
<text x="101.5" y="138.3">ATMEGA328P-MU</text>
<text x="165" y="142.1">RST</text>
<text x="45.6" y="147.2">NOT-USED-1</text>
<text x="119.3" y="149.7">DR</text>
<text x="126.9" y="144.7">LIS_PIXSELECT</text>
<text x="218.3" y="144.7">DR</text>
<text x="246.2" y="144.7">RST</text>
<text x="45.6" y="152.3">ADC_SCK</text>
<text x="119.3" y="154.8">SS</text>
<text x="218.3" y="152.3">SS</text>
<text x="246.2" y="152.3">SCK</text>
<text x="45.6" y="157.4">LIS_CLK</text>
<text x="58.1" y="157.4">(PWM)</text>
<text x="119.3" y="159.9">MOSI</text>
<text x="218.3" y="159.9">MOSI</text>
<text x="246.2" y="159.9">+3.3V</text>
<text x="45.6" y="162.4">LIS_RST</text>
<text x="45.6" y="167.5">LIS_SYNC</text>
<text x="119.3" y="165">MISO</text>
<text x="218.3" y="167.5">MISO</text>
<text x="246.2" y="167.5">GND</text>
<text x="119.3" y="170.1">SCK</text>
<text x="228.5" y="173.1">Header Pins</text>
</g>
<g font-size="2.1" fill="#808080">
<text x="108.7" y="37.7" transform="rotate(-90 108.7 37.7)">8</text>
<text x="124" y="37.7" transform="rotate(-90 124 37.7)">1</text>
<text x="106.9" y="42.1">VCC</text>
<text x="121.5" y="42.1">VREF</text>
<text x="127.6" y="50.1">SCK</text>
<text x="134.8" y="50.4">7</text>
<text x="148.2" y="52.9">1</text>
<text x="172.9" y="52.9">5</text>
<text x="97.4" y="55.4">2</text>
<text x="101.5" y="55.2">IN+</text>
<text x="127.3" y="57.7">SDO</text>
<text x="134.8" y="58">6</text>
<text x="152.1" y="54">NC</text>
<text x="164.6" y="54">VREF</text>
<text x="97.4" y="63.1">3</text>
<text x="101.5" y="62.8">IN-</text>
<text x="125.8" y="65.3">CONV</text>
<text x="134.8" y="65.6">5</text>
<text x="148.2" y="60.5">2</text>
<text x="152.1" y="61.6">GND</text>
<text x="97.4" y="70.7">4</text>
<text x="101.3" y="71.8">GND</text>
<text x="148.2" y="68.1">3</text>
<text x="152.1" y="69.2">EN</text>
<text x="166.7" y="69.2">VIN</text>
<text x="172.9" y="68.1">4</text>
<text x="226.9" y="113.8">1</text>
<text x="241.5" y="113.8">16</text>
<text x="230.8" y="115">1</text>
<text x="236.4" y="115">16</text>
<text x="226.9" y="121.5">2</text>
<text x="230.8" y="122.6">2</text>
<text x="236.4" y="122.6">15</text>
<text x="241.5" y="121.5">15</text>
<text x="226.9" y="129.1">3</text>
<text x="230.8" y="130.2">3</text>
<text x="236.4" y="130.2">14</text>
<text x="241.5" y="129.1">14</text>
<text x="19.7" y="132.7">U5_PORT-D0</text>
<text x="19.7" y="137.8">U5_PORT-D1</text>
<text x="226.9" y="136.7">4</text>
<text x="230.8" y="137.8">4</text>
<text x="236.4" y="137.8">13</text>
<text x="241.5" y="136.7">13</text>
<text x="19.7" y="142.9">U5_PORT-D2</text>
<text x="19.7" y="148">U5_PORT-D3</text>
<text x="96" y="145.4">U5_PORT-B0</text>
<text x="226.9" y="144.3">5</text>
<text x="230.8" y="145.4">5</text>
<text x="236.4" y="145.4">12</text>
<text x="241.5" y="144.3">12</text>
<text x="19.7" y="153">U5_PORT-D4</text>
<text x="96" y="150.5">U5_PORT-B1</text>
<text x="96" y="155.6">U5_PORT-B2</text>
<text x="226.9" y="151.9">6</text>
<text x="230.8" y="153">6</text>
<text x="236.6" y="153">11</text>
<text x="241.5" y="151.9">11</text>
<text x="19.7" y="158.1">U5_PORT-D5</text>
<text x="96" y="160.7">U5_PORT-B3</text>
<text x="226.9" y="159.5">7</text>
<text x="230.8" y="160.7">7</text>
<text x="236.4" y="160.7">10</text>
<text x="241.5" y="159.5">10</text>
<text x="19.7" y="163.2">U5_PORT-D6</text>
<text x="96" y="165.7">U5_PORT-B4</text>
<text x="226.9" y="167.2">8</text>
<text x="241.5" y="167.2">9</text>
<text x="19.7" y="168.3">U5_PORT-D7</text>
<text x="96" y="170.8">U5_PORT-B5</text>
<text x="230.8" y="168.3">8</text>
<text x="237.6" y="168.3">9</text>
</g>
<g font-size="2.1" fill="#c90d0c">
<text x="105.3" y="45.9">UNIPOLAR 16-BIT SAR</text>
<text x="109.3" y="48.2">WITH SPI OUT</text>
<text x="152.8" y="57.3">BANDGAP VREF</text>
<text x="108.1" y="60.4">ADC</text>
<text x="123.2" y="62.1" transform="rotate(-90 123.2 62.1)">SERIAL</text>
<text x="25.3" y="128.9">MCU</text>
<text x="101.5" y="141.6">MCU</text>
</g>
<g font-size="1.8" fill="#c90d0c">
<text x="178.9" y="48.7">TP</text>
<text x="195.4" y="54.5">U3 revised 2019-06-06.</text>
<text x="195.4" y="56.4">Rev replaces 2.048V ref with 1.8V ref.</text>
<text x="195.4" y="60.2">U3 revised 2018-10-19.</text>
<text x="195.4" y="62.1">Rev replaces 2.5V ref with 2.048V ref.</text>
<text x="195.4" y="65.9">Previous U3 part numbers:</text>
<text x="195.4" y="67.9">Texas Instruments# REF5025AIDGKR</text>
<text x="195.4" y="69.8">Mouser#595-REF5025AIDGKR</text>
</g>
<g font-size="1.8" fill="#ffba08">
<text x="45.6" y="129.4">UartSpi.h UartSpi-Hard</text>
<text x="63.9" y="129.4">ware.h UartSpi_Miso</text>
<text x="45.6" y="139.6">UartSpi.h UartSpi-Hard</text>
<text x="63.9" y="139.6">ware.h UartSpi_AdcConv</text>
<text x="126.9" y="142.1">Lis.h Lis-Hardware.h Lis_PixSelect</text>
<text x="45.6" y="149.7">UartSpi.h UartSpi-Hard</text>
<text x="63.9" y="149.7">ware.h UartSpi_Sck</text>
<text x="119.3" y="147.2">Spi.h Spi-Hardware.h Spi_DataReady</text>
<text x="45.6" y="154.8">Lis.h Lis-Hardware.h Lis_Clk</text>
<text x="119.3" y="152.3">Spi.h Spi-Hardware.h Spi_Ss</text>
<text x="45.6" y="159.9">Lis.h Lis-Hardware.h Lis_Rst</text>
<text x="119.3" y="157.4">Spi.h Spi-Hardware.h Spi_Mosi</text>
<text x="45.6" y="165">Lis.h Lis-Hardware.h Lis_Sync</text>
<text x="119.3" y="162.4">Spi.h Spi-Hardware.h Spi_Miso</text>
<text x="119.3" y="167.5">Spi.h Spi-Hardware.h Spi_Sck</text>
</g>
</svg>
